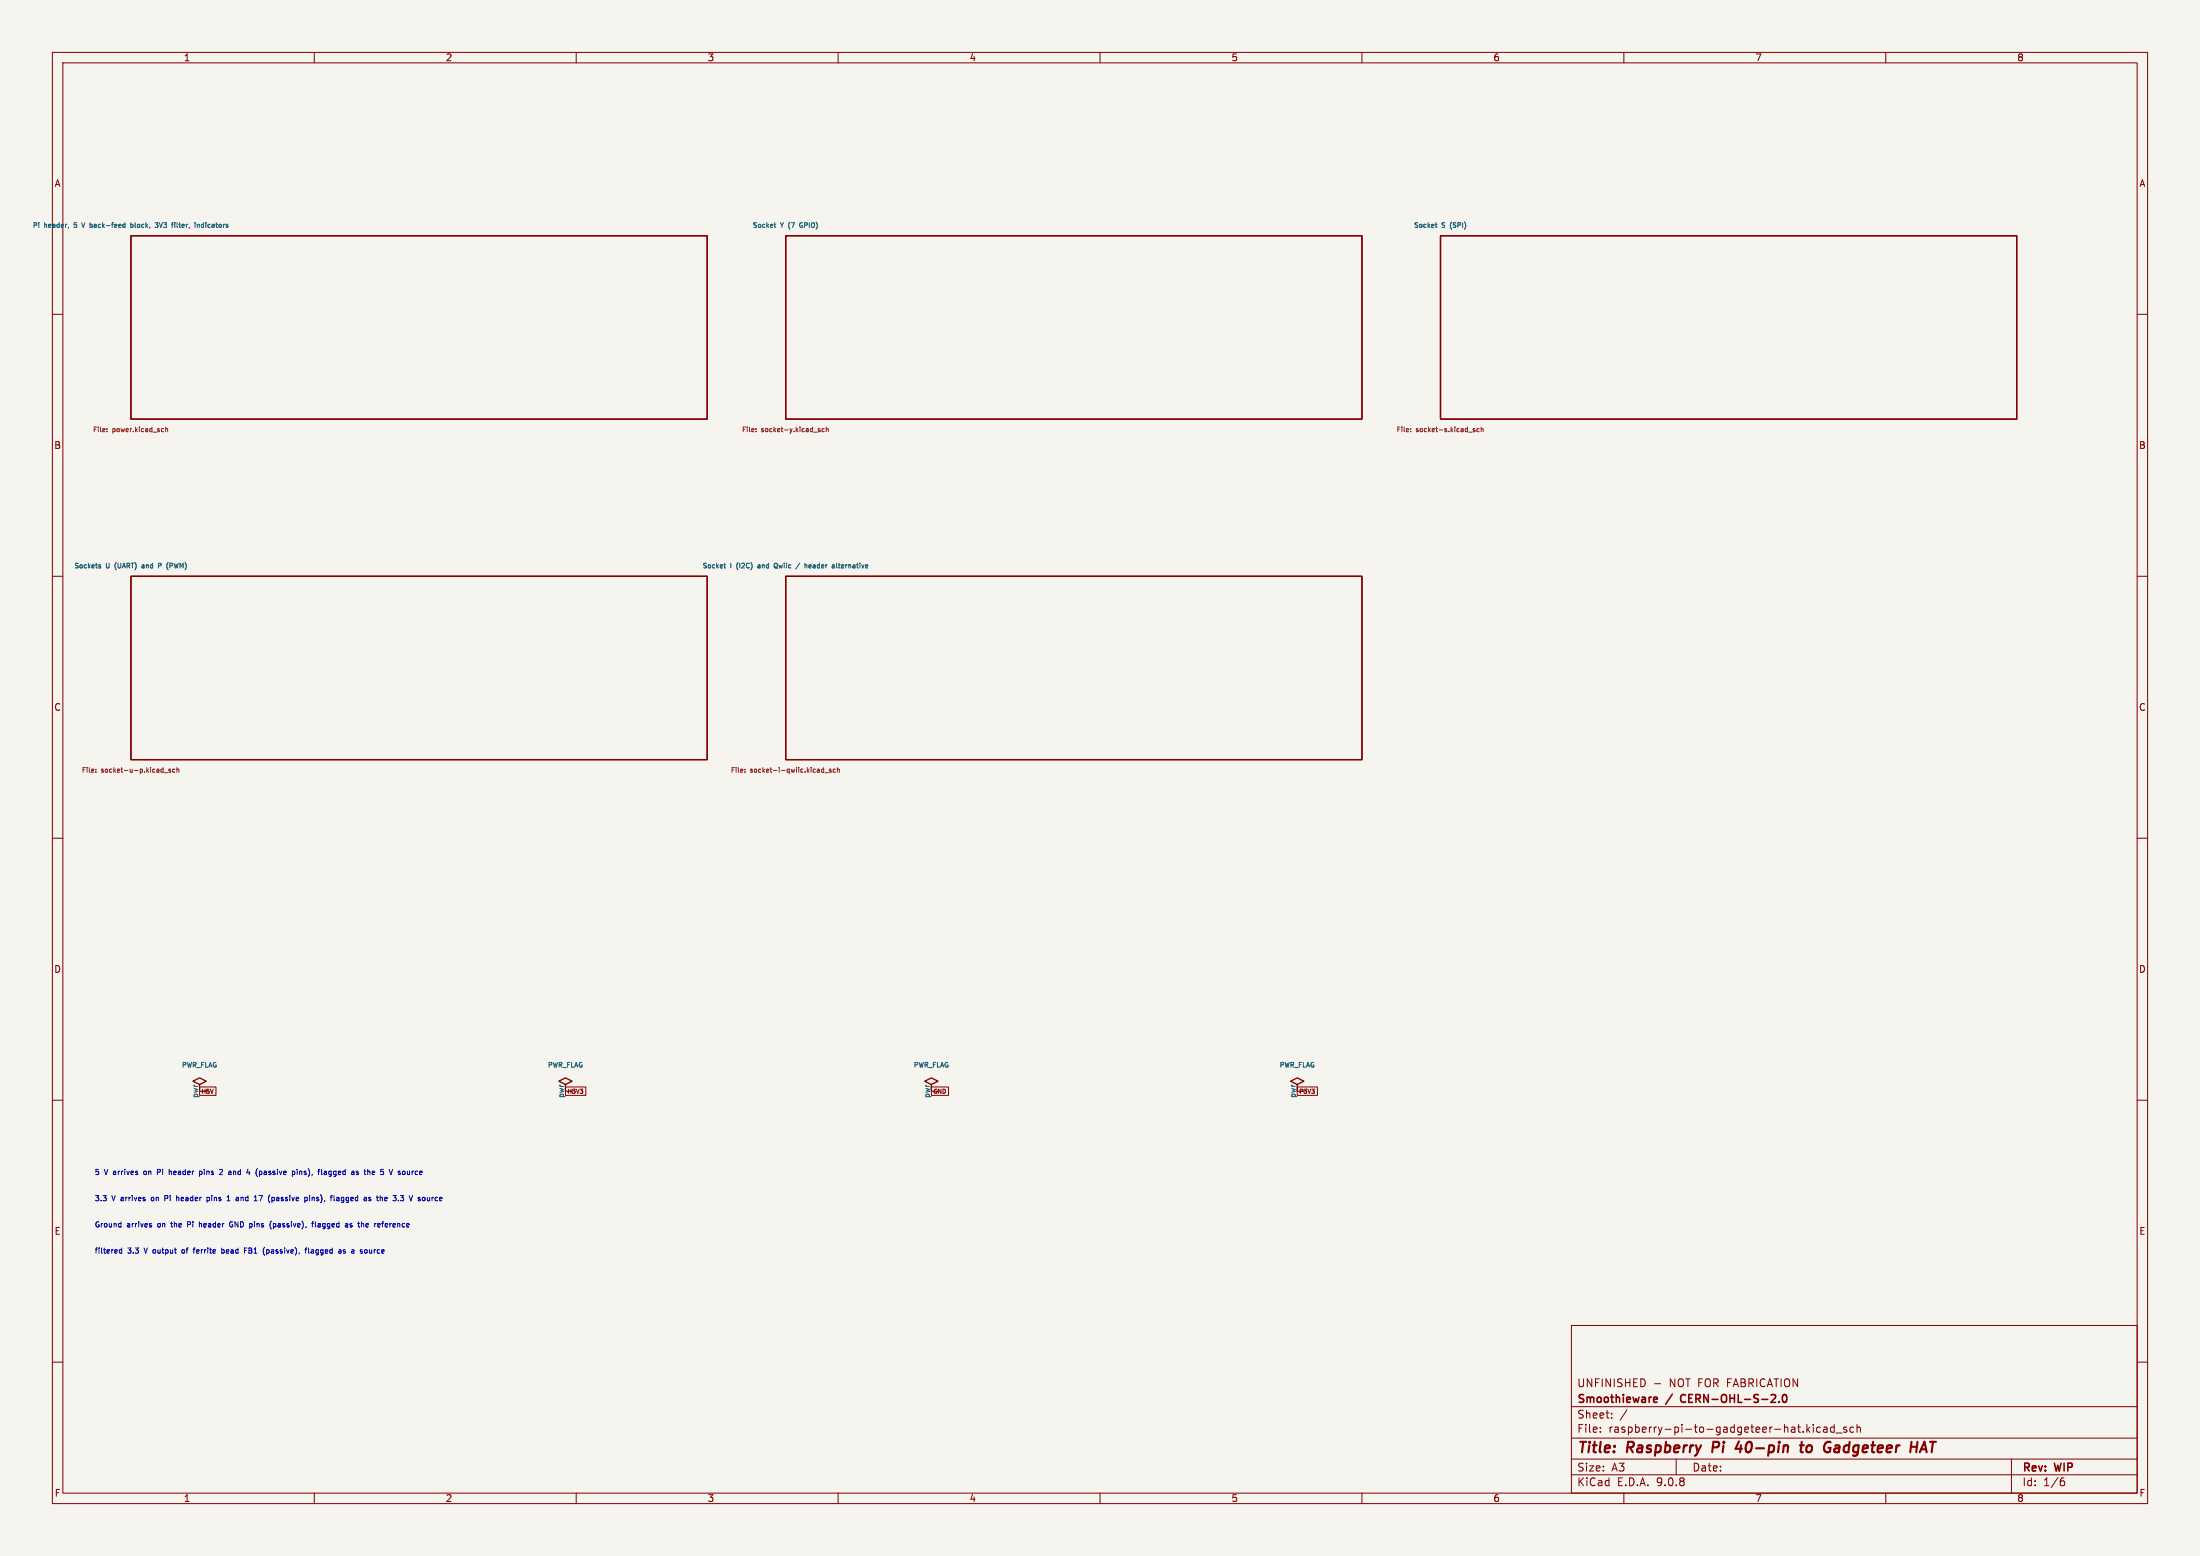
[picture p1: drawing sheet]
<svg xmlns="http://www.w3.org/2000/svg" width="420mm" height="297mm" viewBox="0 0 420 297" stroke-linecap="round" stroke-linejoin="round" font-family="sans-serif">
<path d="M0 0h420v297h-420z" fill="#f5f4ef" stroke="#f5f4ef" stroke-width=".19"/>
<g fill="none" stroke="#840000" stroke-width=".19">
<path d="M10 10h400v277h-400zM12 12h396v273h-396zM60 10v2M110 10v2M160 10v2M210 10v2M260 10v2M310 10v2M360 10v2M10 60h2M408 60h2M10 110h2"/>
<path d="M408 110h2M10 160h2M408 160h2M10 210h2M38.1 207.5h3.1v1.6h-3.1zM107.9 207.5h3.9v1.6h-3.9zM177.8 207.5h3.3v1.6h-3.3zM247.6 207.5h3.9v1.6h-3.9zM408 210h2M300 253h108v32h-108zM10 260h2M300 278.5h108"/>
<path d="M300 274.5h108M300 268.5h108M305.5 273.2v.2M305.5 272.5v.1M307.7 270.5v.2M307.7 269.8v.1M310.6 269.1l-1.3 1.9M315.9 264.1h1.1M320 278.5v3M344.9 271.9v1.5M345.1 272.8l.4 .6M345.5 272.4l-.6 .6"/>
<path d="M346.2 271.9v.1M346.2 272.4v1M347.5 272.5l-.4-.1-.3 .3 .1 .6h.6M348.2 272.5h.5l.1 .9M348.8 272.7l-.5 .1a.29 .29 0 0 0-.2 .3 .29 .29 0 0 0 .2 .3l.5-.1M350.2 272.5l-.5-.1-.3 .3 .2 .6h.6M350.2 271.9v1.5M350.5 273.5h1.2M352.5 272.5l-.3-.1-.3 .2 .1 .2 .5 .2v.3h-.6M353.9 272.5l-.5-.1-.2 .3 .1 .6h.6M354.5 272.5l.2-.1 .4 .1 .1 .9M354.5 271.9v1.5"/>
<path d="M384 278.5v6.5M408 260h2M60 285v2M110 285v2M160 285v2M210 285v2M260 285v2M300 281.5h108M310 285v2M360 285v2M393.6 282.7h.4l.2 .2-.1 .5-.5 .2M394 282.1l-.4 .1"/>
</g>
<path d="M327.1 275.2l-.2 2M332 275.1l-.7 1.4h1.3M332.4 275.9l-.2 1.3M343.6 275.9h.8M344 275.2l-.2 1.7v.2l.4 .1M345.6 275.9a.62 .62 0 0 0-.7 .4v.7a.52 .52 0 0 0 .7 .1M350.9 275.9l-.6 .1M351 276.4h-.5a.4 .4 0 0 0-.4 .4 .4 .4 0 0 0 .3 .4h.5M366.5 277.2l.9-2 .4 2M366.7 276.6h1" fill="none" stroke="#840000" stroke-width=".4"/>
<path d="M315.9 266.7l.4 .1 .1 .2-.7 .2M316.3 267.6l-.4 .1M321 266.4l-.2 .4 .2 .7M338 267.7h1M338.9 266.3v.5M339.6 267.5v.2M340.4 266.3l.2-.1a.8 .8 0 0 1 .5 .7 .8 .8 0 0 1-.5 .8l-.2-.2-.1-.4z" fill="none" stroke="#840000" stroke-width=".3"/>
<path d="M25 45h110v35h-110zM150 45h110v35h-110zM275 45h110v35h-110zM25 110h110v35h-110zM150 110h110v35h-110zM38.1 207l1.3-.6-1.3-.7-1.3 .7 1.3 .6v1.3M107.9 207l1.3-.6-1.3-.7-1.2 .7 1.2 .6v1.3M177.8 207l1.3-.6-1.3-.7-1.3 .7 1.3 .6v1.3M247.6 207l1.3-.6-1.3-.7-1.2 .7 1.2 .6v1.3" fill="none" stroke="#840000" stroke-width=".25"/>
<g fill="none" stroke="#006464" stroke-width=".19">
<path d="M13.1 43.4l-.1 .1M15.6 42.5l.3 .9M17.4 42.8l.2 .2M17.6 43.2l-.2 .2M23.8 42.8l.1 .1M23.9 42.5v.9M23.9 43.4h-.1M25 42.9l.2-.1 .2 .2-.1 .4h-.3M25 42.5v.9M29.6 42.5h.6l-.3 .4h.2v.4h-.5M30.4 42.5l.3 .9M33.8 42.5v.8l.1 .1"/>
<path d="M37.7 42.9h.3v.5M37.7 42.8v.6M38.8 42.8l-.4 .2 .1 .3 .3 .1M147.8 42.8h.3M147.9 42.5v.8l.2 .1M152.8 42.6l-.1 .3 .1 .5M274 42.8h.3M274.1 42.5v.8l.2 .1M18.9 108.1l.3 .2-.1 .1h-.3M18.9 107.9h.3M27.2 107.8l-.1 .1M27.2 108.1l-.1 .1 .1 .2"/>
<path d="M30.7 107.6l-.5-.1v.9M30.7 107.9l-.5 .1M32.4 108h.4M32.8 107.5h-.4v.9M138.2 107.8h.3M138.3 107.5v.8l.2 .1M144.8 107.8l-.1 .1M144.8 108.1l-.1 .1 .1 .2M148.3 107.6h-.5v.7l.5 .1-.3-.2M152.7 107.5l-.8 1.1M153.8 107.8l.3 .1v.5M154.7 107.8l-.3 .1 .1 .5h.2"/>
<path d="M154.9 108l-.5 .1M159.7 107.5v.8l.1 .1M160.1 107.8h.3"/>
</g>
<g fill="none" stroke="#725600" stroke-width=".19">
<path d="M20.4 82.3v.1M20.4 81.9h.1M31.1 81.8l.1 .1M31.2 82.4h-.1M31.6 81.9h.4v.5M31.6 81.5v.9M144.3 82.3v.1M144.3 81.9h.1M156.2 82.1l.4 .1-.3 .2M156.2 81.9h.3M157.4 81.9l-.3-.1-.2 .2 .1 .4h.4M157.7 81.9h.4v.5"/>
<path d="M157.7 81.5v.9M269.3 82.3v.1M269.3 81.9h.1M281.3 82.1l.3 .2-.1 .1h-.3M281.3 81.9h.3M282.4 81.9l-.3-.1-.2 .2 .1 .4h.4M282.8 81.9h.3v.5M282.8 81.5v.9M18.3 147.3v.1M18.3 146.9h.1M31.4 147.5h.7M32.6 146.9h-.4l.4 .3v.2h-.4"/>
<path d="M33.4 146.9l-.3-.1-.1 .2v.4h.4M33.8 146.9h.3l.1 .5M33.8 146.5v.9M142.2 147.3v.1M142.2 146.9h.1M157 146.8l.2 .1M157.2 147.4h-.2M157.2 146.5v.9M157.5 147.5h.6M158.7 146.9h-.4l.4 .3v.2h-.4M159.5 146.9l-.3-.1-.2 .2 .1 .4h.4M159.9 146.9h.3v.5"/>
<path d="M159.9 146.5v.9"/>
</g>
<g fill="none" stroke="#0000c2" stroke-width=".19">
<path d="M23 233.5l.1 .1M23.1 233.2v1M23.1 234.2h-.1M23.2 238.2v1M23.2 238.6l-.2-.1-.2 .2 .1 .5h.3M27.5 223.6v.5M28.8 233.9l.2 .1-.2 .2M28.8 233.5l.1 .1M28.9 228.6v.5M30.1 223.7h.3M30.4 223.2h-.3v1M31.5 228.7h.4"/>
<path d="M31.9 228.2h-.4v1M32.3 223.6h.4v.6M32.6 233.5h.4M33.8 228.6h.3v.6M35.1 238.5l-.4 .2 .1 .4 .3 .1M35.8 233.7h.4M36.2 233.2h-.4v1M36.9 238.5h.3M37.2 238.2l-.1 .1M38.1 223.6l.3-.1 .2 .2-.1 .5h-.4M38.1 223.5v1M38.1 233.6h.3l.1 .6"/>
<path d="M39.5 228.6l.3-.1 .2 .2-.1 .5h-.4M39.5 228.5v1M42.3 223.2l.2 .2-.1 .2-.5 .6h.6M42.3 238.6l.3-.1 .2 .2-.1 .5h-.4M42.3 238.2v1M43.3 229.2h.6M43.8 233.8l.1 .3 .2 .1 .3-.1v-.3h-.2M44.4 233.3h-.4l-.2 .3M45 223.6h-.4M46 228.5v.7M46.4 228.6h-.4M46.7 238.2h.4"/>
<path d="M47.5 238.7h.4M47.9 238.2h-.4v1h.4M49.4 228.2h.7l-.4 1M50.7 223.5l-.3 .1M50.8 223.8l-.4 .2v.2h.4M50.9 238.6l.3-.1 .2 .2-.1 .5h-.4M50.9 238.5v1M52.2 233.6l.3-.1 .2 .2-.1 .5h-.4M52.2 233.5v1M53.1 228.5l-.3 .1M53.1 228.8l-.3 .2v.2h.3M56.7 223.2v.1"/>
<path d="M56.7 223.5v.7M57.2 223.6h.4v.6M57.2 223.5v.7M58.2 238.5h.4M58.6 238.2l-.3 .1M58.9 238.2v.9l.2 .1M59.1 228.2v.1M59.1 228.5v.7M59.4 238.6l.3-.1 .2 .2M59.5 233.5h.4M59.6 228.6h.4v.6M59.6 228.5v.7"/>
<path d="M59.9 238.8l-.5 .2 .1 .2h.4M59.9 233.2l-.3 .1M60.2 233.2v.9l.1 .1M60.7 233.6l.3-.1 .1 .2M61.1 233.8l-.4 .2 .1 .2h.3M62 223.5l.3 .1v.6M62.3 224.2h-.3M62.3 223.8h-.3M62.8 224.5h.3M63.1 223.5l-.3 .2v.4l.3 .1M64.4 228.5l.3 .1v.6M64.7 229.2h-.3"/>
<path d="M64.7 228.8h-.3M65.2 229.5h.3M65.5 228.5l-.4 .2 .1 .4 .3 .1M65.9 238.6l-.2-.1-.2 .2 .1 .1 .3 .1v.3h-.4M67.2 233.6l-.2-.1-.2 .2 .1 .1 .3 .1v.3h-.4M68.4 233.2v.9M68.8 238.7l.4 .3-.1 .2h-.3M69 233.2v1M69.1 238.6l-.2-.1-.1 .2M69.5 223.5h.4M69.6 223.2v.9l.2 .1M70 233.5l.3 .1v.2l-.4 .1"/>
<path d="M70.2 223.2v1M70.3 234.2h-.3M71 238.5v.7M71 239.1l-.2 .1M71.9 228.5h.3M72 228.2v.9l.1 .1M72.6 228.2v1M74 233.6l-.3-.1-.2 .2 .1 .5h.4M74 233.8l-.5 .1M78.1 228.2l.3 1M81 228.5l.1 .2v.3l-.1 .2"/>
</g>
<g font-size="2.8" fill="#840000">
<text x="301" y="277.9">Title:</text>
<text x="310.6" y="277.9">Raspberry</text>
<text x="327.7" y="277.9">Pi</text>
<text x="333" y="277.9">40-pin</text>
<text x="346.2" y="277.9">to</text>
<text x="351.5" y="277.9">Gadgeteer</text>
<text x="368.7" y="277.9">HAT</text>
</g>
<g font-size="2.1" fill="#840000">
<text x="301" y="268.2">Smoothieware</text>
<text x="301" y="265">UNFINISHED</text>
<text x="318.2" y="268.2">/</text>
<text x="318.7" y="265">NOT FOR FABRICATION</text>
<text x="321.5" y="268.2">CERN-OHL-S-2.0</text>
<text x="301" y="273.7">File:</text>
<text x="301" y="271">Sheet:</text>
<text x="307.1" y="273.7">raspberry-pi-to-gadgeteer-hat.kicad_sch</text>
<text x="301" y="281.1">Size:</text>
<text x="307.6" y="281.1">A3</text>
<text x="323" y="281.1">Date:</text>
<text x="386" y="281.3">Rev:</text>
<text x="392.4" y="281.3">WIP</text>
<text x="301" y="283.9">KiCad</text>
<text x="308.7" y="283.9">E.D.A.</text>
<text x="316.3" y="283.9">9.0.8</text>
<text x="386" y="283.9">Id:</text>
<text x="390.1" y="283.9">1/6</text>
</g>
<g font-size="1.8" fill="#840000">
<text x="35" y="11.9">1</text>
<text x="85" y="11.9">2</text>
<text x="135" y="11.9">3</text>
<text x="185" y="11.9">4</text>
<text x="235" y="11.9">5</text>
<text x="285" y="11.9">6</text>
<text x="335" y="11.9">7</text>
<text x="385" y="11.9">8</text>
<text x="10.3" y="35.9">A</text>
<text x="408.3" y="35.9">A</text>
<text x="10.3" y="85.9">B</text>
<text x="408.2" y="85.9">B</text>
<text x="10.3" y="135.9">C</text>
<text x="408.2" y="135.9">C</text>
<text x="10.3" y="185.9">D</text>
<text x="408.2" y="185.9">D</text>
<text x="10.3" y="235.9">E</text>
<text x="408.3" y="235.9">E</text>
<text x="10.3" y="285.9">F</text>
<text x="35" y="286.9">1</text>
<text x="85" y="286.9">2</text>
<text x="135" y="286.9">3</text>
<text x="185" y="286.9">4</text>
<text x="235" y="286.9">5</text>
<text x="285" y="286.9">6</text>
<text x="335" y="286.9">7</text>
<text x="385" y="286.9">8</text>
<text x="408.3" y="285.9">F</text>
</g>
<g font-size="1.4" fill="#006464">
<text x="37.8" y="209.7" transform="rotate(-90 37.8 209.7)">pwr</text>
<text x="107.7" y="209.7" transform="rotate(-90 107.7 209.7)">pwr</text>
<text x="177.5" y="209.7" transform="rotate(-90 177.5 209.7)">pwr</text>
<text x="247.4" y="209.7" transform="rotate(-90 247.4 209.7)">pwr</text>
</g>
<g font-size="1.4" fill="#840000">
<text x="39.8" y="208.9" transform="rotate(-90 39.8 208.9)">1</text>
<text x="109.7" y="208.9" transform="rotate(-90 109.7 208.9)">1</text>
<text x="179.5" y="208.9" transform="rotate(-90 179.5 208.9)">1</text>
<text x="249.4" y="208.9" transform="rotate(-90 249.4 208.9)">1</text>
</g>
<g font-size="1.4" fill="#0000c2">
<text x="18" y="224.5">5</text>
<text x="20" y="224.5">V arrives</text>
<text x="27.9" y="224.5">on</text>
<text x="30.7" y="224.5">Pi</text>
<text x="33.2" y="224.5">header</text>
<text x="39.3" y="224.5">pins</text>
<text x="43.4" y="224.5">2</text>
<text x="45.4" y="224.5">and</text>
<text x="49.1" y="224.5">4</text>
<text x="51.1" y="224.5">(passive</text>
<text x="58.3" y="224.5">pins),</text>
<text x="63.6" y="224.5">flagged</text>
<text x="70.2" y="224.5">as</text>
<text x="72.9" y="224.5">the</text>
<text x="76.2" y="224.5">5</text>
<text x="78.2" y="224.5">V source</text>
<text x="18" y="229.5">3.3</text>
<text x="21.4" y="229.5">V arrives</text>
<text x="29.3" y="229.5">on</text>
<text x="32.2" y="229.5">Pi</text>
<text x="34.7" y="229.5">header</text>
<text x="40.7" y="229.5">pins</text>
<text x="44.8" y="229.5">1</text>
<text x="46.8" y="229.5">and</text>
<text x="50.6" y="229.5">17</text>
<text x="53.5" y="229.5">(passive</text>
<text x="60.7" y="229.5">pins),</text>
<text x="65.9" y="229.5">flagged</text>
<text x="72.5" y="229.5">as</text>
<text x="75.3" y="229.5">the</text>
<text x="78.6" y="229.5">3.3</text>
<text x="82" y="229.5">V source</text>
<text x="18" y="239.5">filtered</text>
<text x="18" y="234.5">Ground</text>
<text x="24.3" y="234.5">arrives</text>
<text x="24.4" y="239.5">3.3</text>
<text x="27.8" y="239.5">V output</text>
<text x="30.3" y="234.5">on</text>
<text x="33.2" y="234.5">the</text>
<text x="35.5" y="239.5">of</text>
<text x="36.5" y="234.5">Pi</text>
<text x="38" y="239.5">ferrite</text>
<text x="39" y="234.5">header</text>
<text x="43.5" y="239.5">bead</text>
<text x="45.1" y="234.5">GND pins</text>
<text x="48.1" y="239.5">FB1</text>
<text x="52" y="239.5">(passive),</text>
<text x="53.2" y="234.5">(passive),</text>
<text x="60.3" y="239.5">flagged</text>
<text x="61.6" y="234.5">flagged</text>
<text x="66.9" y="239.5">as</text>
<text x="68.2" y="234.5">as</text>
<text x="69.6" y="239.5">a</text>
<text x="70.9" y="234.5">the</text>
<text x="71.6" y="239.5">source</text>
<text x="74.3" y="234.5">reference</text>
</g>
<g font-size="1.3" fill="#006464">
<text x="6.2" y="43.7">Pi</text>
<text x="8.4" y="43.7">header,</text>
<text x="14.4" y="43.7">5</text>
<text x="16.2" y="43.7">V</text>
<text x="17.9" y="43.7">back-feed</text>
<text x="26" y="43.7">block,</text>
<text x="31" y="43.7">3V3</text>
<text x="34.5" y="43.7">filter,</text>
<text x="39.1" y="43.7">indicators</text>
<text x="143.6" y="43.7">Socket</text>
<text x="149" y="43.7">Y</text>
<text x="150.8" y="43.7">(7</text>
<text x="153.2" y="43.7">GPIO)</text>
<text x="269.8" y="43.7">Socket</text>
<text x="275.2" y="43.7">S</text>
<text x="277.1" y="43.7">(SPI)</text>
<text x="14.1" y="108.7">Sockets</text>
<text x="20.2" y="108.7">U</text>
<text x="22.1" y="108.7">(UART)</text>
<text x="27.6" y="108.7">and</text>
<text x="31" y="108.7">P</text>
<text x="32.9" y="108.7">(PWM)</text>
<text x="134" y="108.7">Socket</text>
<text x="139.4" y="108.7">I</text>
<text x="140.8" y="108.7">(I2C)</text>
<text x="145.2" y="108.7">and</text>
<text x="148.6" y="108.7">Qwiic</text>
<text x="153.1" y="108.7">/</text>
<text x="155" y="108.7">header</text>
<text x="160.5" y="108.7">alternative</text>
<text x="34.6" y="204">PWR_FLAG</text>
<text x="104.5" y="204">PWR_FLAG</text>
<text x="174.3" y="204">PWR_FLAG</text>
<text x="244.2" y="204">PWR_FLAG</text>
</g>
<g font-size="1.3" fill="#725600">
<text x="17.6" y="82.7">File:</text>
<text x="21.5" y="82.7">power.kicad_sch</text>
<text x="141.5" y="82.7">File:</text>
<text x="145.4" y="82.7">socket-y.kicad_sch</text>
<text x="266.5" y="82.7">File:</text>
<text x="270.3" y="82.7">socket-s.kicad_sch</text>
<text x="15.5" y="147.7">File:</text>
<text x="19.3" y="147.7">socket-u-p.kicad_sch</text>
<text x="139.4" y="147.7">File:</text>
<text x="143.2" y="147.7">socket-i-qwiic.kicad_sch</text>
</g>
<g font-size="1.1" fill="#840000">
<text x="38.4" y="209">H5V</text>
<text x="108.2" y="209">H3V3</text>
<text x="178.1" y="209">GND</text>
<text x="248" y="209">P3V3</text>
</g>
</svg>
